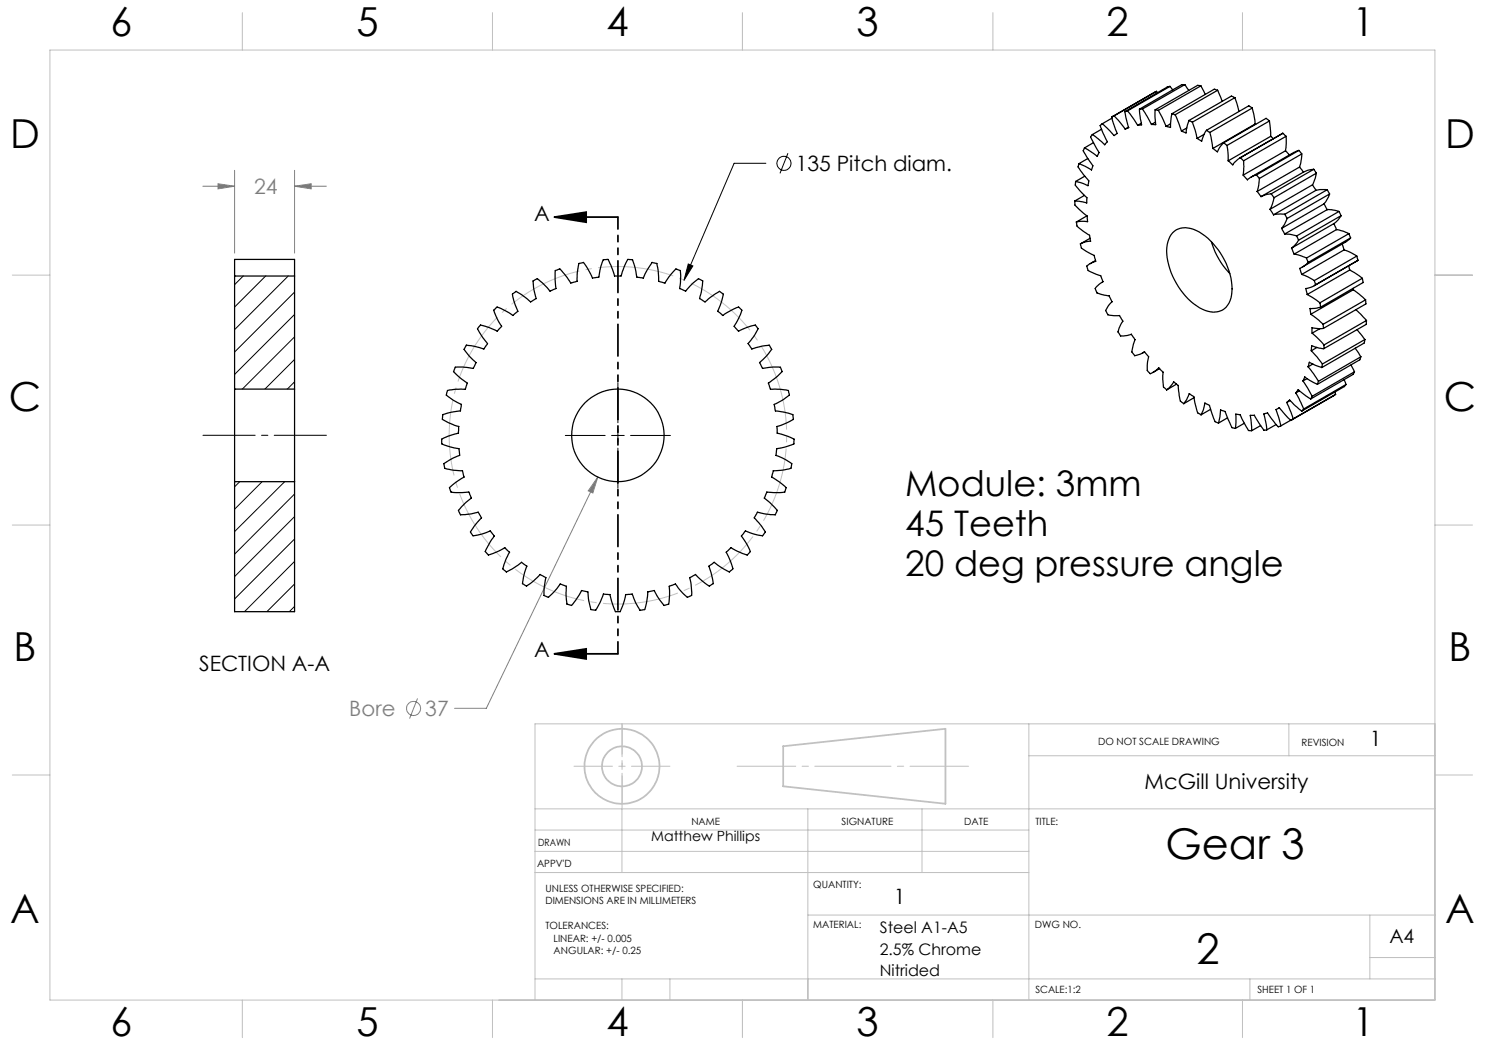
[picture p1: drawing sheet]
<svg xmlns="http://www.w3.org/2000/svg" width="297mm" height="210mm" viewBox="0 0 297 210" stroke-linecap="round" stroke-linejoin="round" font-family="sans-serif">
<g fill="none" stroke="#808080" stroke-width=".2">
<path d="M40.6 37.2h6.3M43.6 36.8l3.3 .4-3.3 .6zM46.9 34.1v16.5M58.9 37.2l3.3-.4v1zM58.9 34.1v16.5M58.9 37.2h6.4M119.6 95.4l-1 3.2-.9-.4zM119.6 95.4l-22.3 46.3h-6.4M83.5 139.7l-1.6 4"/>
<circle cx="82.7" cy="141.7" r="1.42"/>
</g>
<g fill="none" stroke="#000" stroke-width=".2">
<path d="M153.2 32.7h-6.4l-10 23.3M157.6 30.6l-1.6 4.1M137.7 52.8l.9 .4-1.8 2.8zM123.6 76.5v8.1M113.1 87.1h7.9M122.3 87.1h2.5M123.6 85.8v2.6M123.6 89.6v8M126.1 87.1h8"/>
<circle cx="156.8" cy="32.7" r="1.41"/>
</g>
<path d="M110.9 43.4l6.3-1v2zM110.9 43.4h12.7M110.9 130.8l6.3-1v2zM110.9 130.8h12.7" fill="none" stroke="#000" stroke-width=".35"/>
<path d="M155.9 77.2a33.7 33.7 0 0 0-56.6-13.6 33.7 33.7 0 0 0 15.5 56.1 33.7 33.7 0 0 0 41.5-40.8l-.4-1.7" fill="none" stroke="#c0c0c0" stroke-width=".2" stroke-dasharray="15.2 1.3 1.3 1.3" stroke-dashoffset="6.4" stroke-linecap="butt"/>
<g fill="none" stroke="#c0c0c0" stroke-width=".35">
<path d="M156.6 149.3l32.5-3.5v15l-32.5-3.5z"/>
<circle cx="124.4" cy="153.3" r="7.5"/>
<circle cx="124.4" cy="153.3" r="4"/>
</g>
<path d="M65.3 87.1h-24.7" fill="none" stroke="#000" stroke-width=".2" stroke-dasharray="15.2 1.3 1.3 1.3" stroke-dashoffset="4.8"/>
<path d="M123.6 43.4v87.4" fill="none" stroke="#000" stroke-width=".35" stroke-dasharray="6.3 1.3 1.3 1.3 1.3 1.3" stroke-dashoffset="3.9"/>
<path d="M114.8 153.3h19.2" fill="none" stroke="#c0c0c0" stroke-width=".2" stroke-dasharray="15.2 1.3 1.3 1.3" stroke-dashoffset="7.5"/>
<path d="M124.4 160.8v-16" fill="none" stroke="#c0c0c0" stroke-width=".2" stroke-dasharray="15.2 1.3 1.3 1.3" stroke-dashoffset="9.1"/>
<path d="M124.4 144.8v17" fill="none" stroke="#c0c0c0" stroke-width=".2" stroke-dasharray="15.2 1.3 1.3 1.3" stroke-dashoffset="8.6"/>
<path d="M147.4 153.3h46.3" fill="none" stroke="#c0c0c0" stroke-width=".2" stroke-dasharray="15.2 1.3 1.3 1.3" stroke-dashoffset="3.5"/>
<g fill="none" stroke="#c0c0c0" stroke-width=".2">
<path d="M10 10h277v190h-277zM48.5 2.5v7.5M98.5 2.5v7.5M148.5 2.5v7.5M198.6 2.5v7.5M248.5 2.5v7.5M2.5 55h7.5M287 55h7.5M2.5 105h7.5M287 105h7.5M2.5 155h7.5M205.8 144.8v55.2"/>
<path d="M205.8 151.2h81.2M257.8 144.8v6.4M287 144.8h-180v55.2M287 155h7.5M107 161.8h180M107 174.5h98.8M107 170.3h98.8M107 166h98.8M124.4 161.8v12.7M161.6 161.8v38.2M184.4 161.8v12.7M107 195.8h180"/>
<path d="M124.4 195.8v4.2M134 195.8v4.2M161.6 183h125.4M250 195.8v4.2M274 183v12.8M274 191.5h13M48.5 200v7.5M98.5 200v7.5M148.5 200v7.5M198.6 200v7.5M248.5 200v7.5"/>
</g>
<g fill="#000">
<path d="M137.7 52.8l.9 .4-1.8 2.8z"/>
<path d="M110.9 43.4l6.3-1v2zM110.9 130.8l6.3-1v2z"/>
</g>
<path d="M119.6 95.4l-1.9 2.8 .9 .4zM58.9 37.2l3.3-.4v1zM43.6 36.8l3.3 .4-3.3 .6z" fill="#808080"/>
<g fill="none" stroke="#000" stroke-width=".25">
<path d="M231.3 18.3l-9 5.1M231.3 18.3l-8.5 4.9M231.3 18.3l.2 .2M234 17.3l.6 .7M234 17.3l-.6 .1-8.4 4.9M234 17.3l-8.5 4.9M237 16.9l.7 1.2M237 16.9h-.6l-8.5 4.9M237 16.9l-8.5 4.9M240.2 17.2l.9 1.7M240.2 17.2l-.7-.1-8.5 4.9M240.2 17.2l-8.5 4.9"/>
<path d="M243.5 18.1l.9 2.2M243.5 18.1l-.6-.3-8.5 4.9M243.5 18.1l-8.5 4.9M247 19.5l.8 2.8M247 19.5l-.7-.3-8.5 4.9M247 19.5l-8.5 4.9M215.1 36.3v.2a1.1 1.1 0 0 0 .5 1.2l1.2 1.3a1.27 1.27 0 0 1 .5 1.5v.1l-1.5-.4h-.9M215.8 32.7l-.2 .7 1.6 2.1a1.18 1.18 0 0 1 .4 1.5v.1l-.9-.4-1.6-.4M216.9 29.6l-.3 .6 2 3-.3 .8-2.5-1.3M216.9 39.1l-2 1.1M217 35.2l-1.9 1.1M217.6 31.7l-1.8 1"/>
<path d="M218.5 26.9l-.4 .5 1.7 3.1-.4 .7-2.5-1.6M218.7 28.5l-1.8 1.1M220.3 25.9l-1.8 1M220.5 24.8l-.5 .3 1.5 3.3-.5 .5-2.5-2M222.3 23.4l1.1 3.3-.6 .4-2.3-2.3M222.4 23.6l-1.9 1.2M222.8 23.2l-.5 .2M222.8 23.2l2.2 2.6M225 22.3l.7 3.2-.7 .3M225.5 22.2l-.5 .1M225.5 22.2l2 2.9M225.7 25.4l-.7 .4"/>
<path d="M227.9 21.8l.4 3.2-.8 .1M228.2 24.7l-.7 .4M228.5 21.8h-.6M228.5 21.8l1.8 3.1M231 22l.1 2.9h-.8M231 22l.7 .1M231.1 24.4l-.8 .5M231.7 22.1l1.5 3.2M234.1 24.8l-.9 .5M234.4 22.7l-.3 2.8-.9-.2M234.4 22.7l.6 .3M235 23l1.3 3.2"/>
<path d="M237.3 25.6l-1 .6M237.8 24.1l-.3 .9-.3 1.6-.9-.4M237.8 24.1l.7 .3M238.5 24.4l.9 3.3M240.8 26.9l-1.4 .8M241.3 26.1l-.5 .7-.5 1.4-.9-.5M241.3 26.1l.7 .4M242 26.5l.6 3.2M244.7 28.6l-.7 .8-.5 1-.9-.7M244.7 28.6l.7 .5M245.4 29.1l.2 3.1M248.1 31.5l-1 .8-.5 .7-1-.8"/>
<path d="M248.1 31.5l.6 .7M248.7 32.2l-.1 2.8M250.4 21.6l.6 3.2M250.4 21.6l-.6-.4-8.5 4.9M250.4 21.6l-8.4 4.9M251 24.8l-8.4 4.9M251 24.8l.1 .1M251.3 35l-1.2 .5-.6 .5-.9-1M251.3 35l.6 .7M251.4 38.3l.8 1M251.9 35.7l-.5 2.6M253.9 24.2l.2 3.1"/>
<path d="M253.9 24.2l-.7-.5-8.5 4.9M253.9 24.2l-8.5 4.9M254.1 27.3l.6 .5M254.1 27.3l-8.5 4.9M254.2 38.8l-.8 .1-1.2 .4M254.2 38.8l.6 .7M254.8 39.5l-.3 1.3-.5 1.1M256.5 26.7h.1M256.6 26.7l.6 .6M256.6 26.7l-8.6 4.9M257.1 30.2l.8 .8M257.1 30.2l-8.5 4.8"/>
<path d="M257.2 27.3l-.1 2.9M257.2 27.3l-8.5 4.9M259.8 30.1l.5 .7M259.8 30.1l-1.1 .4-8.5 4.9M259.8 30.1l-8.5 4.9M259.9 33.4l.8 1M259.9 33.4l-8.5 4.9M260.3 30.8l-.4 2.6M260.3 30.8l-8.4 4.9M260.7 34.4l-8.5 4.9M262.5 37l.7 1.1M262.5 37l-8.5 4.9"/>
<path d="M262.7 33.9l.6 .7M262.7 33.9l-1 .1-1 .4M262.7 33.9l-8.5 4.9M263.2 38.1l-8.5 4.9M263.3 34.6l-.2 1-.6 1.4M263.3 34.6l-8.5 4.9M265.4 38l.5 .8M265.4 38l-1.4-.1-.8 .2M265.4 38l-8.4 4.9M265.9 38.8l-1.1 2M265.9 38.8l-8.5 4.9M46.9 55.2v-3.3h12v3.3"/>
<path d="M46.9 55.2h12M46.9 55.2v22.6M58.9 55.2v22.6M214.9 40.2l.1 .8 1.8 1.7a1.33 1.33 0 0 1 .7 1.5v.1h-1.4l-.8 .1M215.3 44.4v.2a1.55 1.55 0 0 0 1 1.4l1.6 1.1 .2 1.2h-.8l-1.2 .5M216.1 48.8v.2a1.43 1.43 0 0 0 1.1 1.3l1.6 .8 .3 1.2h-.2a2.52 2.52 0 0 0-1.5 1v.1a1.27 1.27 0 0 0 1.2 1.2l.6 .2a1.2 1.2 0 0 1 1.3 1.2l.1 .3M217.4 43.2l-2.1 1.2M218 47.7l-1.9 1.1M219.1 52.1l-1 .6M220.6 56.3l-1 .8a.94 .94 0 0 0-.2 1.5l1.5 .4a1.12 1.12 0 0 1 1.3 1l.2 .4-.9 1a.89 .89 0 0 0 0 1.4l.1 .2 1.5 .1a.99 .99 0 0 1 1.3 .9l.2 .2-.7 1.3a1.32 1.32 0 0 0 .2 1.7l1.4-.1 .8-.3 .3 .5a1.06 1.06 0 0 1 .1 1.5l-.1 .6a1.42 1.42 0 0 0 .3 1.7l1.1-.2 .9-.5M220.6 56.3l-.1 .1M234.5 46.6a4 4 0 0 1 4.8-.5 14.1 14.1 0 0 1 7.1 12.3 3.7 3.7 0 0 1-3.8 4 10 10 0 0 1-6.9-5 12.9 12.9 0 0 1-2.3-8.4l.6-1.6z"/>
<path d="M242.3 48.4a15.4 15.4 0 0 0 3.7 6.3M254 41.9l.7 1.1M256.3 45.7l.6 1.1M256.9 46.8l1.2 .1 1.2 .3M257 42.9l-.9-.1-1.4 .2M257 42.9l.4 .8M257.4 43.7l-.4 1.1-.7 .9M258.3 49.6l.5 1.2M258.8 50.8l2.5 .8M259.3 47.2l.4 .8M259.7 48l-.6 .9-.8 .7M260.3 54.9l1.3 .5 1.3 .7"/>
<path d="M261.3 51.6l.3 .9M261.4 58.9l2.6 1.7M261.6 52.5l-.8 .7-.9 .5 .4 1.2M262.9 56.1l.2 .9M263.1 57l-.9 .5-1 .2 .2 1.2M264.8 40.8l.6 1.1M264.8 40.8l-8.5 4.9M265.4 41.9h.9l1.5 .4M265.4 41.9l-8.5 4.9M266.8 44.7l.5 1.2M266.8 44.7l-8.5 4.9M267.3 45.9l1.2 .3 1.3 .5"/>
<path d="M267.3 45.9l-8.5 4.9M267.8 42.3l.4 .8M267.8 42.3l-8.5 4.9M268.2 43.1l-.6 .9-.8 .7M268.2 43.1l-8.5 4.9M268.4 48.8l.4 1.2M268.8 50l1.3 .5 1.3 .7M268.8 50l-8.5 4.9M269.7 53.2l.2 .8M269.8 46.7l.3 .9M269.8 46.7l-8.5 4.9M269.9 54l2.6 1.7"/>
<path d="M269.9 54l-8.5 4.9M270.1 47.6l-.8 .7-8.8 5.1M270.1 47.6l-8.5 4.9M270.6 57.7l.1 .3M270.7 58l2.4 2M270.7 58l-8.6 4.9M271.4 51.2l.2 .9M271.4 51.2l-8.5 4.9M271.6 52.1l-8.7 5M271.6 52.1l-8.5 4.9M272.5 55.7l.1 .8-8.4 4.9M272.5 55.7l-8.5 4.9"/>
<path d="M273.1 60l.1 .8-8.5 4.9M273.1 60l-8.5 4.9M46.9 77.8v18.5M46.9 77.8h12M58.9 77.8v18.5M98.7 62l.7-.6 1.7 .8 1.5 .9 1-.8-.9-2.6a.9 .9 0 0 1 .5-1.4 8.7 8.7 0 0 1 2.9 2.1l1.1-.7-.5-2.2-.1-1.3 .2-.1a.78 .78 0 0 1 1.3 .2l1.9 1.9 1.2-.5-.2-3.1 .1-.5 .2-.1a.79 .79 0 0 1 1.3 .5l1.6 2.1 .9-.2 .3-.1 .2-2.7a.82 .82 0 0 1 .9-1l.2-.1 .5 .7 1.3 2.4 1.3-.2 .5-2.6a.88 .88 0 0 1 1.2-.9h.1l.6 1.2 .7 2.1h1.3l.2-.4a8.3 8.3 0 0 1 1.3-2.9l.7 .1a8.9 8.9 0 0 1 1 3.4l1.3 .2 .7-1.6 1-1.5 1 .2 .2 1.3 .1 2.3 1 .2 .3 .1 1.3-1.8 .9-1 .2 .1a.86 .86 0 0 1 .7 1.1l-.2 2.7 .2 .1 1 .4 1.9-1.9a.89 .89 0 0 1 1.4-.2l.1 .1v.9l-.6 2.6 1.1 .7 1-.9 1.9-1.2 .8 .5-.3 1.3-.9 2.2 1.1 .8 1.9-1.2 1.2-.5 .7 .6-.7 1.7-.9 1.6 .7 .7 .2 .2 1.6-.7 1.8-.5 .5 .6v.1l-.6 1.2-1.4 1.8 .8 1.1 2.1-.6 1.3-.2 .5 .9-1.1 1.4-1.3 1.2 .6 1.2 .4-.1a7.3 7.3 0 0 1 3.2-.1l.3 .7a8.4 8.4 0 0 1-2.7 2.4l.4 1.2 2.7 .2a.87 .87 0 0 1 1.1 .9 8.2 8.2 0 0 1-3.1 2l.3 1.3 2.6 .4a.85 .85 0 0 1 .9 1.1l.1 .2-1.2 .6-2.1 .8v1.3l.5 .1a8.2 8.2 0 0 1 2.9 1.2v.9l-1.7 .6-1.8 .3-.1 1v.4l1.6 .7 1.6 .9-.2 .8a8 8 0 0 1-3.5 .6l-.4 1.3 2.3 1.5a.84 .84 0 0 1 .4 1.3v.2l-1 .1-2.6-.1-.5 1.2 2 1.8a.84 .84 0 0 1 .3 1.4l-.2 .2-.9-.1-2.6-.5-.7 1.2 1.8 2a.81 .81 0 0 1 0 1.4l-.1 .2-.9-.2-2.5-.8-.8 1 1.4 2.3a.89 .89 0 0 1-.2 1.4l-1.3-.3-2-1.1-1 .9 1.3 2.9 .1 .5-.3 .2-.4 .4-2-1.1-1.1-.8-1 .7 .9 3.5-.8 .5-1.5-1-1.3-1.3-1.2 .6 .3 1.3 .1 2.3-.8 .4-1.3-1.3-1.1-1.4-.8 .3-.5 .2 .1 1.8-.2 1.7-.8 .3a8.2 8.2 0 0 1-2.1-3l-1.3 .3-.2 2.2-.4 1.3-.9 .2-.9-1.6-.7-1.7-1.3 .1-.7 2.6a.83 .83 0 0 1-1.1 .8h-.2l-.4-.8-.7-2.6-1.3-.1-.7 1.7-.9 1.6-.9-.2-.4-1.7-.2-1.8-1.3-.3-1.4 2.3a.8 .8 0 0 1-1.3 .5l-.2-.1-.1-.9v-2.6l-.9-.4-.4-.1-1.7 2.1-.6 .6-.3-.1a.82 .82 0 0 1-.6-1.2l.4-2.7-1.2-.6-1.2 1.3-1.5 1-.8-.5 .4-2.2 .5-1.3-1.1-.7-1.4 1-1.6 .9-.8-.6 .6-1.7 .8-1.7-.9-.9-1.6 .9-1.7 .6-.6-.6 .1-.5 1.6-2.7-.8-1a8.5 8.5 0 0 1-3.5 .9l-.4-.7 .7-1.1 1.5-1.7-.7-1.2-2.6 .5-.9 .1-.1-.1-.3-.8 1.5-1.6 1.1-.9-.5-1.2-.5 .1a8.3 8.3 0 0 1-3.1-.2l-.3-.7a8.7 8.7 0 0 1 2.9-2.2l-.3-1.3-1.8-.1-1.8-.3-.1-1 1.9-1.1 1.2-.5-.1-1.4-2.6-.6a.87 .87 0 0 1-.9-1.2 8.1 8.1 0 0 1 3.4-1.3l.1-1.3-2.5-1a.88 .88 0 0 1-.8-1.3l1.4-.5 2.2-.3 .2-1.3-.4-.2a8.1 8.1 0 0 1-2.6-1.8l.2-.7a8.4 8.4 0 0 1 3.6-.4l.4-1.2-2.2-1.6-.6-.7 .1-.2a.83 .83 0 0 1 1.2-.7l2.7 .3 .2-.6 .3-.6-1.9-1.9a.91 .91 0 0 1-.1-1.5l.1-.1 1.3 .2 2.2 .6 .1-.1 .6-1-1.1-1.4-.9-1.6 .6-.7 1.7 .5 1.6 .7 .8-.8 .1-.1-.9-1.6zM228.9 70.4l.3 .3a1.12 1.12 0 0 1 .3 1.6 2.82 2.82 0 0 0 .2 2.1 .6 .6 0 0 0 .5 .3 .6 .6 0 0 0 .6-.3l.9-.9 .9 .9v2.2a1.28 1.28 0 0 0 .7 1.3v.1M228.9 70.4l-.3 .2M231.9 73.7l-1.3 .8M233.3 78l.6-.5 .8-1.1 1 .7 .2 2.3a1.37 1.37 0 0 0 .8 1.3M235.3 76.8l-2 1.2M238.8 79.5l-2.1 1.2"/>
<path d="M259.2 78.6l.4-.7 2.5 1.9M259.2 78.6l1.5 3.2M259.9 78.2l-.7 .4M260.6 76.2l.3-.8 2.6 1.5M260.6 76.2l1.8 3.1M261.4 75.7l-.8 .5M261.6 73.4l.3-.9 2.5 1M261.6 73.4l2.1 2.9M262.1 62.9l2.5 2M262.3 70.2l2.2 2.6M262.4 66.6l2.4 2.4M262.4 79.3l-.3 .5"/>
<path d="M262.6 72.8l-1 .6M263.4 69.5l-1.1 .7M263.7 76.3l-.2 .6M263.9 65.7l-1.5 .9M264 60.6l.2 .8M264.2 61.4l-1.3 .3h-.9l.1 1.2M264.5 72.8l-.1 .7M264.6 64.9l.1 .8M264.7 65.7h-.8l-1.5-.2v1.1M264.8 69.7l-.9-.1-1.6-.5v1.1M264.8 69v.7M267 78.4l.1 .5"/>
<path d="M267.1 78.9l-8.9 5.2M267.1 78.9l-8.5 4.9M268.8 75.9l.4 1M269.2 76.9l-.3 .4-8.6 4.9M269.2 76.9l-8.5 4.9M270.2 73l.7 1.4M270.9 74.4l-.3 .5-8.5 4.9M270.9 74.4l-8.5 4.9M271 69.6l1.2 1.8M271.2 61.9l2.1 2.2M271.4 65.9l1.6 2M272.2 71.4l-.2 .6-8.5 4.9"/>
<path d="M272.2 71.4l-8.5 4.9M273 67.9l-.2 .7-8.4 4.9M273 67.9l-8.5 4.9M273.3 64.1v.8l-8.5 4.8M273.3 64.1l-8.5 4.9M46.9 96.3v26h12v-26M46.9 96.3h12M236.7 80.7l.7-.9 .4-1.1 .3 .2a1.53 1.53 0 0 1 .9 1.6l.3 1.3a1.07 1.07 0 0 0 .8 1.1l.1 .1M240.2 83l.5-1.1 .3-1.3 .2 .1a1.16 1.16 0 0 1 .9 1.2l.9 2.4 .7 .3M242.1 81.9l-1.9 1.1M243.7 84.6l.4-2.6 .2 .1a1.06 1.06 0 0 1 1 1l1.1 2.4 .7 .2M245.5 83.6l-1.8 1"/>
<path d="M247.1 85.7l.1-2.9 .2 .1a.97 .97 0 0 1 1 .9l1.3 2.3h.6M248.8 84.7l-1.7 1M252.1 85.1l-1.8 1M253.4 86l-.6 .1-1.9-3.1-.9 .1 .3 3M255.2 84.9l-1.8 1.1M255.9 81.6l2.3 2.5M255.9 81.6l-.7 .3 1 3.3M255.9 81.6h-.1M256.2 85.2l-.5 .2-2.2-2.8-.6 .1-.1 .1 .6 3.2M257.4 80.5l.5-.5 2.4 2.2M257.4 80.5l1.2 3.3M258 80.1l-.6 .4"/>
<path d="M258.1 84.1l-1.9 1.1M258.6 83.8l-.4 .3M260.7 81.8l-.4 .4"/>
<circle cx="123.6" cy="87.1" r="9.2"/>
</g>
<g fill="none" stroke="#000" stroke-width=".2">
<path d="M48.6 55.2l-1.7 1.7M53.1 55.2l-6.2 6.2M57.6 55.2l-10.7 10.7M58.9 58.4l-12 12M58.9 62.9l-12 12M58.9 67.4l-10.4 10.4M58.9 71.9l-5.9 5.9M58.9 76.4l-1.4 1.4M47.9 96.3l-1 1.1M52.4 96.3l-5.5 5.5M56.9 96.3l-10 10M58.9 98.8l-12 12"/>
<path d="M58.9 103.3l-12 12M58.9 107.8l-12 12M58.9 112.3l-10 10M58.9 116.8l-5.5 5.5M58.9 121.3l-1 1"/>
</g>
<g font-size="8.5">
<text x="233.1" y="171.8">Gear 3</text>
<text x="239.3" y="192.7">2</text>
</g>
<g font-size="8">
<text x="22.1" y="7.1">6</text>
<text x="71.3" y="7.2">5</text>
<text x="121.3" y="7.2">4</text>
<text x="171.3" y="7.2">3</text>
<text x="221.3" y="7.2">2</text>
<text x="270.5" y="7.2">1</text>
<text x="2" y="29.6">D</text>
<text x="289" y="29.6">D</text>
<text x="1.8" y="82.2">C</text>
<text x="288.8" y="82.2">C</text>
<text x="2.7" y="132.2">B</text>
<text x="289.7" y="132.2">B</text>
<text x="2" y="184.6">A</text>
<text x="289" y="184.6">A</text>
<text x="22.1" y="207.1">6</text>
<text x="71.3" y="207.2">5</text>
<text x="121.3" y="207.2">4</text>
<text x="171.3" y="207.2">3</text>
<text x="221.3" y="207.2">2</text>
<text x="270.5" y="207.2">1</text>
</g>
<g font-size="7.1">
<text x="181" y="99.1">Module: 3mm</text>
<text x="181" y="107.2">45 Teeth</text>
<text x="181" y="115.2">20 deg pressure angle</text>
</g>
<g font-size="4.2">
<text x="159.1" y="34.2">135 Pitch diam.</text>
<text x="106.8" y="44.1">A</text>
<text x="106.8" y="131.5">A</text>
<text x="39.8" y="134.2">SECTION A-A</text>
<text x="274" y="149.2">1</text>
<text x="228.9" y="157.8">McGill University</text>
<text x="178.8" y="180.9">1</text>
</g>
<g font-size="4.2" fill="#808080">
<text x="50.8" y="38.8">24</text>
<text x="69.9" y="143.2">Bore</text>
<text x="85.1" y="143.2">37</text>
</g>
<text font-size="3.9" x="277.9" y="188.5">A4</text>
<g font-size="3.2">
<text x="176" y="186.5">Steel A1-A5</text>
<text x="176" y="190.9">2.5% Chrome</text>
<text x="176" y="195.1">Nitrided</text>
</g>
<text font-size="2.8" x="130.3" y="168.1">Matthew Phillips</text>
<g font-size="2">
<text x="219.6" y="149">DO NOT SCALE DRAWING</text>
<text x="260.3" y="149.2">REVISION</text>
<text x="138.3" y="164.9">NAME</text>
<text x="168.3" y="164.9">SIGNATURE</text>
<text x="192.9" y="164.9">DATE</text>
<text x="207.1" y="164.9">TITLE:</text>
<text x="107.4" y="173.3">APPV'D</text>
<text x="107.6" y="169.1">DRAWN</text>
<text x="109.1" y="178.4">UNLESS OTHERWISE SPECIFIED:</text>
<text x="162.6" y="177.6">QUANTITY:</text>
<text x="109.1" y="180.9">DIMENSIONS ARE IN MILLIMETERS</text>
<text x="109.1" y="185.9">TOLERANCES:</text>
<text x="162.6" y="185.5">MATERIAL:</text>
<text x="207" y="185.5">DWG NO.</text>
<text x="110.7" y="188.4">LINEAR: +/- 0.005</text>
<text x="110.7" y="190.9">ANGULAR: +/- 0.25</text>
<text x="207.1" y="198.6">SCALE:1:2</text>
<text x="251.5" y="198.6">SHEET 1 OF 1</text>
</g>
</svg>
